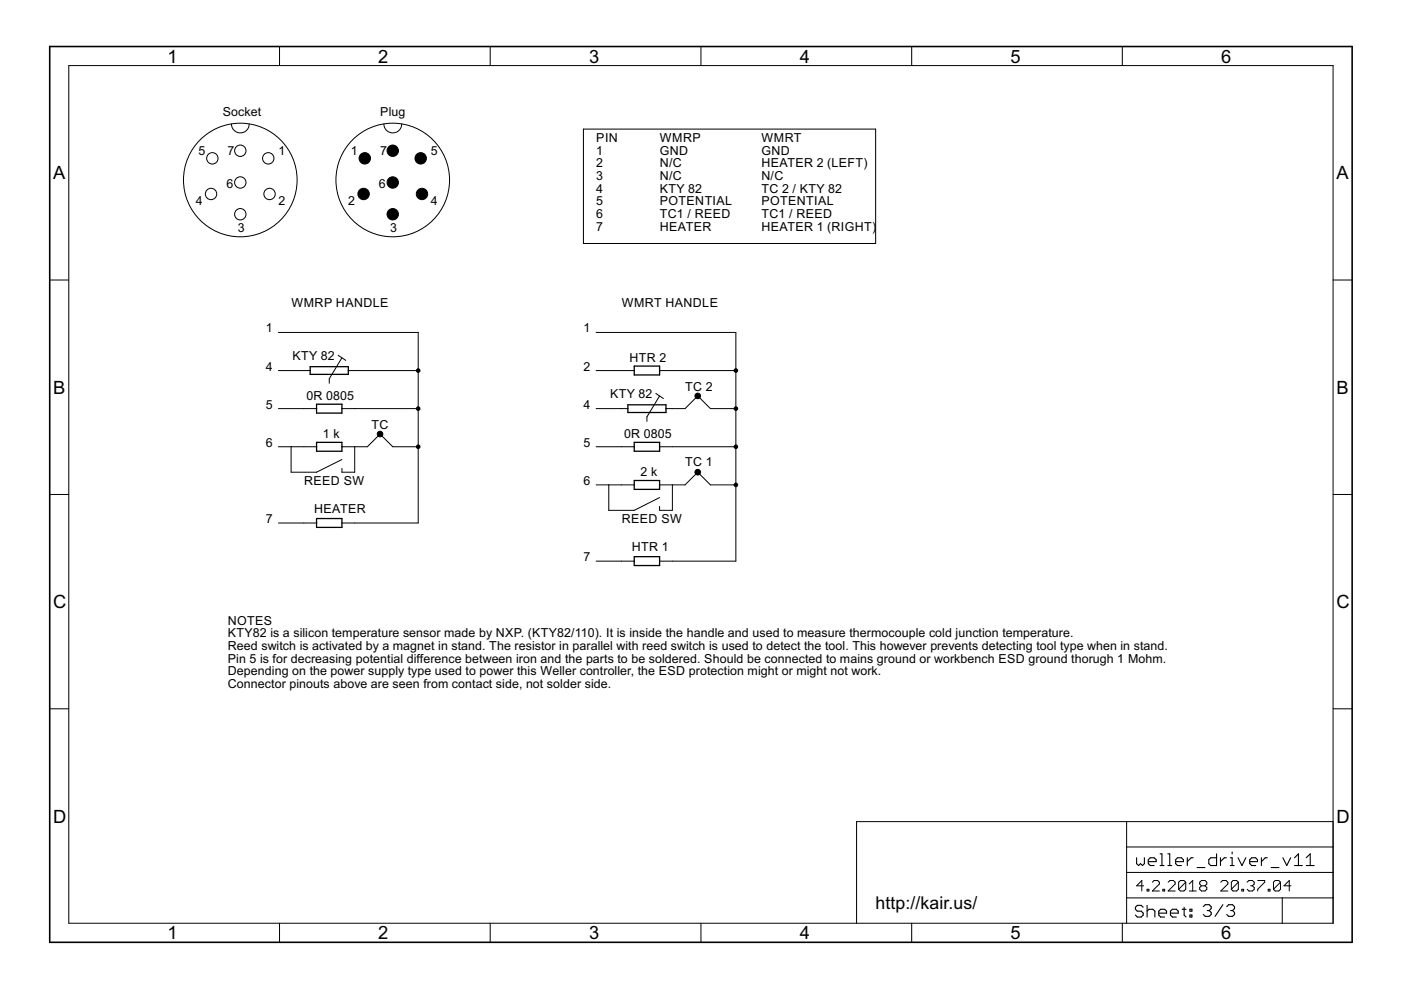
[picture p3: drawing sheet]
<svg xmlns="http://www.w3.org/2000/svg" width="297mm" height="210mm" viewBox="0 0 297 210" stroke-linecap="round" stroke-linejoin="round" font-family="sans-serif">
<g fill="none" stroke="#000" stroke-width=".21">
<path d="M49.1 26.3a1.88 1.88 0 0 0 1.8 1.9 1.88 1.88 0 0 0 1.9-1.9M81.4 26.3a1.89 1.89 0 0 0 1.9 1.9 1.89 1.89 0 0 0 1.9-1.9"/>
<circle cx="45" cy="33.6" r="1.21"/>
<circle cx="50.9" cy="38.2" r="12"/>
<circle cx="50.9" cy="32" r="1.21"/>
<circle cx="50.9" cy="38.7" r="1.21"/>
<circle cx="56.9" cy="33.6" r="1.21"/>
<circle cx="83.3" cy="38.2" r="12"/>
<circle cx="44.7" cy="41.1" r="1.21"/>
<circle cx="50.9" cy="45.4" r="1.21"/>
<circle cx="57.1" cy="41.1" r="1.21"/>
</g>
<g fill="#000" stroke="#000" stroke-width=".21">
<path d="M14.6 13.9v181.8zM59.3 9.9v4zM103.9 9.9v4zM148.6 9.9v4zM193.3 9.9v4zM238 9.9v4zM14.6 13.9h268zM123.7 27.4h62zM185.7 27.4v24.2zM10.5 59.4h4.1zM123.7 27.4v24.2zM123.7 51.6h62z"/>
<path d="M282.6 59.4h4.1zM59 78.6h5.4zM64.4 78.6h1.4zM71.7 75.3l1.6 1.1zM73.9 78.6h1.3zM75.2 78.6h13.5zM59 70.5h29.7zM88.7 70.5v8.1zM126.4 78.6h5.4zM131.8 78.6h2.7zM139.8 78.6h2.8zM142.6 78.6h13.4z"/>
<path d="M156 70.5v8.1zM126.4 70.5h29.6zM59 94.7h2.7zM61.7 94.7h2.7zM61.7 94.7v5.4zM59 86.6h5.4zM64.4 86.6h2.7zM64.4 94.7h2.7zM69.8 80.3v1zM72.5 75.9l-2.7 4.4zM72.5 86.6h2.7zM72.5 94.7h2.7z"/>
<path d="M75.2 86.6h13.5zM75.2 94.7h2.7zM75.2 94.7v5.4zM77.9 94.7l2.7-2.7zM80.6 92l2.7 2.7zM83.3 94.7h5.4zM88.7 78.6v8zM126.4 86.6h5.4zM126.4 94.7h5.4zM131.8 94.7h2.7zM131.8 86.6h1.3zM137.2 88.4v.9z"/>
<path d="M139.8 83.9l-2.6 4.5zM139 83.4l1.7 1.1zM139.8 94.7h2.8zM141.2 86.6h1.4zM142.6 86.6h2.6zM142.6 94.7h13.4zM145.2 86.6l2.7-2.7zM147.9 83.9l2.7 2.7zM150.6 86.6h5.4zM156 86.6v8.1zM156 78.6v8zM10.5 104.8h4.1z"/>
<path d="M61.7 100.1h5.4zM59 110.9h5.4zM64.4 110.9h2.7zM67.1 100.1l5.4-2.7zM72.5 99.3v.8zM72.5 110.9h2.7zM72.5 100.1h2.7zM75.2 110.9h13.5zM88.7 86.6v24.3zM126.4 102.8h2.7zM129.1 102.8h2.7zM129.1 102.8v5.4z"/>
<path d="M129.1 108.2h5.4zM126.4 119h5.4zM131.8 102.8h2.7zM131.8 119h2.7zM134.5 108.2l5.3-2.7zM139.8 107.4v.8zM139.8 102.8h2.8zM139.8 119h2.8zM142.6 102.8h2.6zM142.6 102.8v5.4zM139.8 108.2h2.8zM142.6 119h13.4z"/>
<path d="M145.2 102.8l2.7-2.7zM147.9 100.1l2.7 2.7zM150.6 102.8h5.4zM156 94.7v24.3zM282.6 104.8h4.1zM10.5 150.3h4.1zM282.6 150.3h4.1zM181.6 174.2h57.3zM238.9 174.2h43.7zM238.9 179.6h43.7zM238.9 174.2v5.4zM282.6 174.2v5.4z"/>
<path d="M14.6 195.7h268zM59.3 195.7v4.1zM103.9 195.7v4.1zM148.6 195.7v4.1zM181.6 174.2v21.5zM193.3 195.7v4.1zM238 195.7v4.1zM238.9 190.4v5.3zM238.9 185v5.4zM238.9 185h43.7zM238.9 179.6v5.4zM241 187.8h1.5z"/>
<path d="M242.1 186.7v2.2zM242.1 186.7l-1.1 1.1zM243.2 188.6v.3zM243.2 188.6h.4zM243.6 188.6v.3zM243.2 188.9h.4zM244.3 188.9l1.5-1.5zM244.7 186.7l-.4 .3zM244.7 186.7h.7zM244.3 188.9h1.5zM245.8 187v.4zM245.4 186.7l.4 .3z"/>
<path d="M246.5 188.6v.3zM246.5 188.6h.4zM246.9 188.6v.3zM246.5 188.9h.4zM249.2 187.4l-1.5 1.5zM247.7 187l.4-.3zM248.1 186.7h.7zM247.7 188.9h1.5zM249.2 187v.4zM248.8 186.7l.4 .3zM249.9 187v1.6zM249.9 187l.4-.3z"/>
<path d="M249.9 188.6l1.5-1.6zM250.3 186.7h.7zM249.9 188.6l.4 .3zM251 186.7l.4 .3zM250.3 188.9h.7zM251.4 187v1.6zM251 188.9l.4-.3zM252.1 187.4l.8-.7zM252.1 188.9h1.5zM252.9 186.7v2.2zM254.4 187l.3-.3zM254.4 188.2v.4z"/>
<path d="M254.4 188.2l.3-.4zM254.4 187v.4zM254.7 186.7h.8zM254.4 188.6l.3 .3zM254.4 187.4l.3 .4zM254.7 187.8h.8zM255.5 186.7l.4 .3zM255.5 187.8l.4 .4zM254.7 188.9h.8zM255.9 187v.4zM255.9 187.4l-.4 .4zM255.9 188.2v.4z"/>
<path d="M255.5 188.9l.4-.3zM258.8 188.9l1.5-1.5zM258.8 187l.4-.3zM259.2 186.7h.7zM258.8 188.9h1.5zM260.3 187v.4zM259.9 186.7l.4 .3zM261.1 187v1.6zM261.1 187l.3-.3zM262.6 187l-1.5 1.6zM261.4 186.7h.8zM261.1 188.6l.3 .3z"/>
<path d="M262.2 186.7l.4 .3zM261.4 188.9h.8zM262.6 187v1.6zM262.6 188.6l-.4 .3zM263.3 188.6v.3zM263.3 188.6h.4zM263.7 188.6v.3zM263.3 188.9h.4zM264.4 187l.4-.3zM264.8 186.7h.7zM264.4 188.6l.4 .3zM265.5 186.7l.4 .3z"/>
<path d="M265.2 187.8h.3zM265.5 187.8l.4 .4zM264.8 188.9h.7zM265.9 187v.4zM265.9 187.4l-.4 .4zM265.9 188.2v.4zM265.5 188.9l.4-.3zM266.7 186.7h1.4zM266.7 188.6v.3zM268.1 186.7v.3zM268.1 187l-1.4 1.6zM268.9 188.6v.3z"/>
<path d="M268.9 188.6h.4zM269.3 188.6v.3zM268.9 188.9h.4zM270 187v1.6zM270 187l.4-.3zM271.5 187l-1.5 1.6zM270.4 186.7h.7zM270 188.6l.4 .3zM271.1 186.7l.4 .3zM270.4 188.9h.7zM271.5 187v1.6zM271.5 188.6l-.4 .3z"/>
<path d="M271.9 190.4v5.3zM271.9 190.4h10.7zM238.9 190.4h33zM272.2 187.8h1.5zM273.3 186.7v2.2zM272.2 187.8l1.1-1.1zM282.6 190.4v5.3zM282.6 185v5.4zM282.6 179.6v5.4zM282.6 13.9v181.8z"/>
<circle cx="77.3" cy="33.6" r="1.21"/>
<circle cx="83.3" cy="32" r="1.21"/>
<circle cx="83.3" cy="38.7" r="1.21"/>
<circle cx="89.2" cy="33.6" r="1.21"/>
<circle cx="77.1" cy="41.1" r="1.21"/>
<circle cx="83.3" cy="45.4" r="1.21"/>
<circle cx="89.5" cy="41.1" r="1.21"/>
<circle cx="88.7" cy="78.6" r=".38"/>
<circle cx="156" cy="78.6" r=".38"/>
<circle cx="80.6" cy="92" r=".59"/>
<circle cx="88.7" cy="94.7" r=".38"/>
<circle cx="88.7" cy="86.6" r=".38"/>
<circle cx="147.9" cy="83.9" r=".59"/>
<circle cx="156" cy="94.7" r=".38"/>
<circle cx="156" cy="86.6" r=".38"/>
<circle cx="147.9" cy="100.1" r=".59"/>
<circle cx="156" cy="102.8" r=".38"/>
</g>
<g fill="#000" stroke="#000" stroke-width=".23">
<path d="M240.7 192.4v.4zM240.7 192.8l.4 .4zM241 181.9v1.2zM241 183.1l.4 .4zM240.7 192.4l.4-.4zM241.1 193.2h.9zM240.7 194l.4 .4zM241.4 183.5l.4-.4zM241.8 183.1l.4 .4zM241.1 192h.9zM242 193.2l.4 .4zM241.1 194.4h.9z"/>
<path d="M242.2 183.5l.4-.4zM242 192l.4 .4zM242.4 193.6v.4zM242.4 194l-.4 .4zM242.6 181.9v1.2zM243.2 192v2.4zM243.6 192.8l-.4 .4zM243.5 182.3v.8zM243.5 182.3l.4-.4zM243.6 192.8h.8zM243.5 183.1l.4 .4zM243.9 181.9h.8z"/>
<path d="M244.4 192.8l.5 .4zM243.9 183.5h.8zM244.7 181.9l.4 .4zM244.9 193.2v1.2zM245.1 182.3v.4zM243.5 182.7h1.6zM245.7 193.2v.8zM245.7 193.2l.4-.4zM246 181h.4zM246 183.5h.8zM245.7 194l.4 .4zM246.1 192.8h.8z"/>
<path d="M246.4 181v2.5zM246.1 194.4h.8zM246.9 192.8l.4 .4zM247.3 193.2v.4zM245.7 193.6h1.6zM247.6 181h.4zM247.6 183.5h.8zM248 181v2.5zM248.2 193.2v.8zM248.2 193.2l.4-.4zM248.2 194l.4 .4zM248.6 192.8h.8z"/>
<path d="M249.3 182.3v.8zM249.7 181.9l-.4 .4zM248.6 194.4h.8zM249.4 192.8l.4 .4zM249.3 183.1l.4 .4zM249.7 181.9h.8zM249.8 193.2v.4zM248.2 193.6h1.6zM249.7 183.5h.8zM250.5 181.9l.4 .4zM250.6 192.8h.9zM250.9 182.3v.4z"/>
<path d="M249.3 182.7h1.6zM251.1 192.4v1.6zM251.1 194l.4 .4zM251.7 181.9v1.6zM251.7 182.7l.9-.8zM252.3 192.8h.4zM252.3 192.8v.4zM252.3 194h.4zM252.3 194v.4zM252.6 181.9h.4zM252.7 192.8v.4zM252.3 193.2h.4z"/>
<path d="M252.7 194v.4zM252.3 194.4h.4zM253.8 183.9h1.7zM255.1 192.2l.4-.4zM255.5 191.8h.9zM255.1 193.9l.4 .4zM256.3 182.3v.8zM256.7 181.9l-.4 .4zM256.4 191.8l.4 .4zM255.9 193.1h.5zM256.4 193.1l.4 .4zM255.5 194.3h.9z"/>
<path d="M256.3 183.1l.4 .4zM256.7 181.9h1.2zM256.8 192.2v.4zM256.8 192.6l-.4 .5zM256.8 193.5v.4zM256.4 194.3l.4-.4zM259.3 191.8l-1.7 2.5zM257.9 181v2.5zM256.7 183.5h1.2zM258.8 181.9v1.6zM258.8 182.7l.8-.8zM259.6 181.9h.4z"/>
<path d="M260.5 191.8l-.4 .4zM260.5 191.8h.8zM260.1 193.9l.4 .4zM260.8 181.9h.4zM260.8 183.5h.9zM261.2 181.9v1.6zM261.2 180.6v.4zM261.3 191.8l.4 .4zM260.9 193.1h.4zM261.3 193.1l.4 .4zM260.5 194.3h.8zM261.7 192.2v.4z"/>
<path d="M261.7 192.6l-.4 .5zM261.7 193.5v.4zM261.3 194.3l.4-.4zM262.5 181.9l.8 1.6zM264.1 181.9l-.8 1.6zM265 182.3v.8zM265 182.3l.4-.4zM265 183.1l.4 .4zM265.4 181.9h.8zM265.4 183.5h.8zM266.2 181.9l.4 .4zM266.6 182.3v.4z"/>
<path d="M265 182.7h1.6zM267.4 181.9v1.6zM267.4 182.7l.9-.8zM268.3 181.9h.4zM269.5 183.9h1.7zM272 181.9l.8 1.6zM273.6 181.9l-.8 1.6zM274.5 181.9l.8-.9zM274.5 183.5h1.6zM275.3 181v2.5zM276.9 181.9l.9-.9zM276.9 183.5h1.7z"/>
<path d="M277.8 181v2.5z"/>
</g>
<path d="M10.5 9.9v189.9zM10.5 9.9h276.2zM10.5 199.8h276.2zM286.7 9.9v189.9z" fill="#000" stroke="#000" stroke-width=".34"/>
<g fill="#000" stroke="#000" stroke-width=".28">
<path d="M65.8 77.7v.9zM65.8 79.4h8.1zM65.8 78.6v.8zM73.9 78.6v.8zM65.8 77.7h8.1zM73.9 77.7v.9zM134.5 79.5h5.3zM134.5 78.6v.9zM134.5 77.6v1zM134.5 77.6h5.3zM139.8 78.6v.9zM139.8 77.6v1z"/>
<path d="M67.1 87.6h5.4zM67.1 86.6v1zM67.1 85.7v.9zM67.1 95.7h5.4zM67.1 94.7v1zM67.1 93.8v.9zM67.1 85.7h5.4zM72.5 86.6v1zM72.5 85.7v.9zM67.1 93.8h5.4zM72.5 94.7v1zM72.5 93.8v.9z"/>
<path d="M133.1 85.8v.8zM133.1 87.5h8.1zM133.1 86.6v.9zM134.5 95.7h5.3zM134.5 94.7v1zM134.5 93.8v.9zM134.5 93.8h5.3zM139.8 94.7v1zM139.8 93.8v.9zM141.2 86.6v.9zM133.1 85.8h8.1zM141.2 85.8v.8z"/>
<path d="M67.1 111.8h5.4zM67.1 110.9v.9zM67.1 109.9v1zM67.1 109.9h5.4zM72.5 110.9v.9zM72.5 109.9v1zM134.5 103.8h5.3zM134.5 102.8v1zM134.5 101.9v.9zM134.5 119.9h5.3zM134.5 119v.9zM134.5 118v1z"/>
<path d="M134.5 101.9h5.3zM139.8 102.8v1zM139.8 101.9v.9zM134.5 118h5.3zM139.8 119v.9zM139.8 118v1z"/>
</g>
<g font-size="4.3">
<text x="35.5" y="13.3">1</text>
<text x="80.2" y="13.3">2</text>
<text x="124.9" y="13.3">3</text>
<text x="169.6" y="13.3">4</text>
<text x="214.2" y="13.3">5</text>
<text x="258.9" y="13.3">6</text>
<text x="11.2" y="38">A</text>
<text x="283.3" y="38">A</text>
<text x="11.2" y="83.5">B</text>
<text x="283.3" y="83.5">B</text>
<text x="11.2" y="128.9">C</text>
<text x="283.3" y="128.9">C</text>
<text x="11.2" y="174.4">D</text>
<text x="283.3" y="174.4">D</text>
<text x="35.5" y="199.2">1</text>
<text x="80.2" y="199.2">2</text>
<text x="124.9" y="199.2">3</text>
<text x="169.6" y="199.2">4</text>
<text x="214.2" y="199.2">5</text>
<text x="258.9" y="199.2">6</text>
</g>
<text font-size="4.2" x="185.7" y="192.8">http://kair.us/</text>
<g font-size="2.9">
<text x="47.2" y="24.7">Socket</text>
<text x="80.6" y="24.7">Plug</text>
<text x="42.1" y="32.8">5</text>
<text x="48.3" y="32.8">7</text>
<text x="59" y="32.8">1</text>
<text x="74.4" y="32.8">1</text>
<text x="80.6" y="32.8">7</text>
<text x="91.4" y="32.8">5</text>
<text x="126.4" y="32.8">1</text>
<text x="126.4" y="35.5">2</text>
<text x="126.4" y="30.1">PIN</text>
<text x="139.9" y="30.1">WMRP</text>
<text x="139.9" y="32.8">GND</text>
<text x="139.9" y="35.5">N/C</text>
<text x="161.5" y="30.1">WMRT</text>
<text x="161.5" y="32.8">GND</text>
<text x="161.5" y="35.5">HEATER 2 (LEFT)</text>
<text x="48" y="39.8">6</text>
<text x="80.3" y="39.8">6</text>
<text x="126.4" y="38.2">3</text>
<text x="126.4" y="40.8">4</text>
<text x="139.9" y="38.2">N/C</text>
<text x="139.9" y="40.8">KTY 82</text>
<text x="161.5" y="38.2">N/C</text>
<text x="161.5" y="40.8">TC 2 / KTY 82</text>
<text x="41.5" y="43.5">4</text>
<text x="59" y="43.5">2</text>
<text x="73.9" y="43.5">2</text>
<text x="91.4" y="43.5">4</text>
<text x="126.4" y="43.5">5</text>
<text x="126.4" y="46.2">6</text>
<text x="139.9" y="43.5">POTENTIAL</text>
<text x="139.9" y="46.2">TC1 / REED</text>
<text x="161.5" y="43.5">POTENTIAL</text>
<text x="161.5" y="46.2">TC1 / REED</text>
<text x="50.4" y="49.2">3</text>
<text x="82.7" y="49.2">3</text>
<text x="126.4" y="48.9">7</text>
<text x="139.9" y="48.9">HEATER</text>
<text x="161.5" y="48.9">HEATER 1 (RIGHT)</text>
<text x="61.8" y="65.1">WMRP HANDLE</text>
<text x="131.8" y="65.1">WMRT HANDLE</text>
<text x="56.3" y="70.5">1</text>
<text x="123.7" y="70.5">1</text>
<text x="62" y="76.4">KTY 82</text>
<text x="133.4" y="76.7">HTR 2</text>
<text x="56.3" y="78.6">4</text>
<text x="123.7" y="78.6">2</text>
<text x="145.3" y="82.9">TC 2</text>
<text x="56.3" y="86.6">5</text>
<text x="65" y="84.8">0R 0805</text>
<text x="123.7" y="86.6">4</text>
<text x="129.4" y="84.5">KTY 82</text>
<text x="56.3" y="94.7">6</text>
<text x="68.5" y="92.8">1 k</text>
<text x="78.7" y="91">TC</text>
<text x="123.7" y="94.7">5</text>
<text x="132.3" y="92.8">0R 0805</text>
<text x="135.8" y="100.9">2 k</text>
<text x="145.3" y="98.8">TC 1</text>
<text x="64.5" y="102.8">REED SW</text>
<text x="123.7" y="102.8">6</text>
<text x="56.3" y="110.9">7</text>
<text x="66.6" y="108.7">HEATER</text>
<text x="131.8" y="110.9">REED SW</text>
<text x="123.7" y="119">7</text>
<text x="134" y="116.8">HTR 1</text>
<text x="48.3" y="132.4">NOTES</text>
<text x="48.3" y="135.1">KTY82 is a silicon temperature sensor made by NXP. (KTY82/110). It is inside the handle and used to measure thermocouple cold junction temperature.</text>
<text x="48.3" y="137.8">Reed switch is activated by a magnet in stand. The resistor in parallel with reed switch is used to detect the tool. This however prevents detecting tool type when in stand.</text>
<text x="48.3" y="140.5">Pin 5 is for decreasing potential difference between iron and the parts to be soldered. Should be connected to mains ground or workbench ESD ground thorugh 1 Mohm.</text>
<text x="48.3" y="143.2">Depending on the power supply type used to power this Weller controller, the ESD protection might or might not work.</text>
<text x="48.3" y="145.9">Connector pinouts above are seen from contact side, not solder side.</text>
</g>
</svg>
